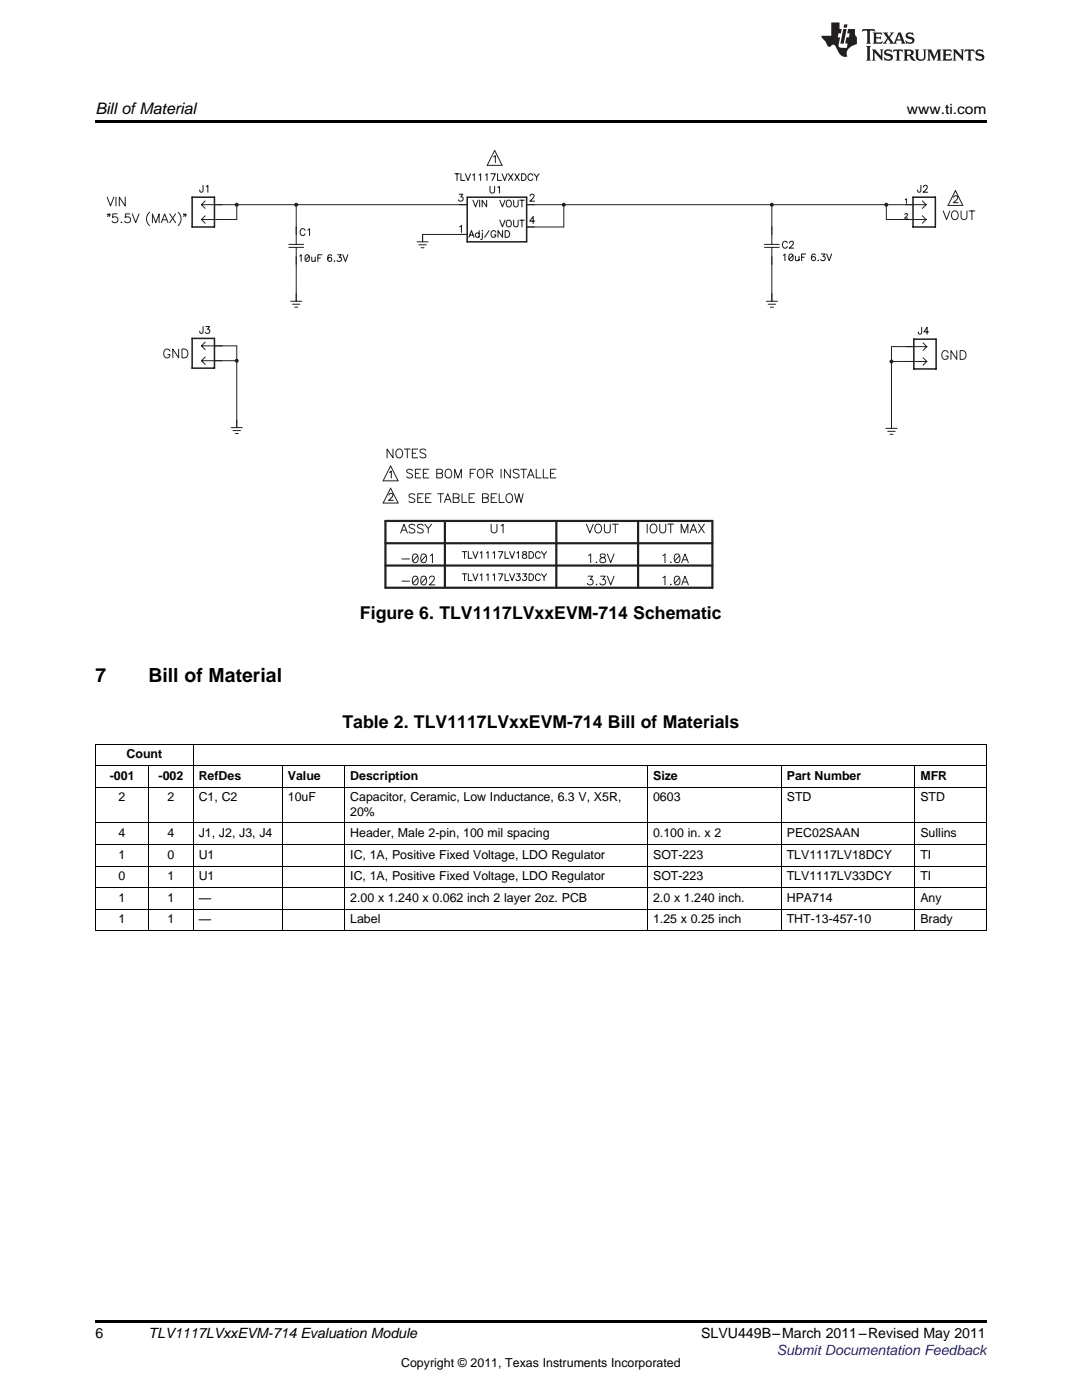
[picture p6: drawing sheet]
<svg xmlns="http://www.w3.org/2000/svg" width="216mm" height="279mm" viewBox="0 0 216 279" stroke-linecap="round" stroke-linejoin="round" font-family="sans-serif">
<g fill="#231f20">
<path d="M172.1 5.8l-.1 .6 .5-.3h.5v.2v2.1l-.2 .3h1l-.2-.3v-2.1v-.2h.6l.4 .3-.1-.6zM174.1 6.5l.3 .4v1.5l-.3 .3h1.9l.1-.5a1.04 1.04 0 0 1-1.3 .1v-.6h.6l.4 .2v-.7l-.4 .2h-.6l.1-.6h.7l.4 .2-.1-.5zM176.1 6.5l.9 1.1-.9 1.1h.8l-.1-.2 .4-.7 .4 .7-.2 .2h1.6l-.2-.2 .1-.4h.9l.2 .4-.2 .2h.9l-.2-.3-.8-1.9h-.5l-.9 2.1-.7-1.1 .8-1h-.8l.1 .3-.3 .5-.4-.6 .2-.2zM179.4 6.9l.3 .9h-.7zM180.9 6.6a.63 .63 0 0 0-.2 .7 .63 .63 0 0 0 .6 .4l.6 .2 .1 .2a.75 .75 0 0 1-.7 .4 .75 .75 0 0 1-.6-.5l.1 .7 .2-.1a1.11 1.11 0 0 0 1.5-.5 1.13 1.13 0 0 0-1.3-.9l-.1-.3a1.04 1.04 0 0 1 1.2 .2l-.1-.6-.2 .1-.5-.1zM172.8 9.2l.3 .3v2.2l-.3 .4h1l-.2-.4v-2.2l.2-.3zM174 9.9l.2 .3v1.5l-.2 .4h.7l-.2-.4v-1.3l1.6 1.7v-1.9l.2-.3h-.7l.2 .3v.9l-1.2-1.2zM176.6 10a.62 .62 0 0 0-.2 .7 .62 .62 0 0 0 .6 .4l.6 .2 .1 .2a.76 .76 0 0 1-.7 .4 .76 .76 0 0 1-.6-.5l.1 .7 .1-.1a1.11 1.11 0 0 0 1.6-.6 1.13 1.13 0 0 0-1.3-.8l-.1-.3a1.04 1.04 0 0 1 1.2 .1l-.1-.5-.2 .1-.5-.2zM178.3 9.9l-.1 .6a.61 .61 0 0 1 .7-.3v1.5l-.2 .4h1l-.3-.4v-1.5a.63 .63 0 0 1 .8 .3l-.1-.6zM180.3 9.9l.2 .3v1.5l-.2 .4h.9l-.2-.2v-.7l.6 .2a.76 .76 0 0 0 1.1 .6l-1-.9a.58 .58 0 0 0 .6-.6 .58 .58 0 0 0-.5-.6zM181 10.2l.1-.1a.45 .45 0 0 1 .6 .1 .45 .45 0 0 1 .1 .5l-.8 .2zM182.5 9.9l.2 .2a2.17 2.17 0 0 0 .4 1.9 .99 .99 0 0 0 1.6-.7v-1.1l.2-.3h-.8l.2 .2a1.92 1.92 0 0 1-.2 1.7 .6 .6 0 0 1-.9-.5v-1.1l.2-.3zM185 9.9l.2 .3v1.5l-.2 .4h.7l-.2-.4v-1.4l.8 1.8 .8-1.8v1.4l-.2 .4h1l-.3-.4v-1.5l.3-.3h-.8l-.7 1.4-.6-1.4zM188 9.9l.2 .3v1.5l-.2 .4h1.8l.2-.6a1.04 1.04 0 0 1-1.3 .2v-.6h.6l.4 .1v-.6l-.4 .2h-.6l.1-.6h.7l.4 .2-.1-.5zM190.1 9.9l.2 .3v1.5l-.2 .4h.7l-.2-.4v-1.3l1.6 1.7v-1.9l.2-.3h-.7l.2 .3v.9l-1.1-1.2zM192.6 9.9l-.1 .6a.61 .61 0 0 1 .7-.3v1.5l-.2 .4h.9l-.2-.4v-1.5a.63 .63 0 0 1 .8 .3l-.2-.6zM194.9 10a.62 .62 0 0 0-.2 .7 .62 .62 0 0 0 .6 .4l.5 .2 .2 .2a.76 .76 0 0 1-.7 .4 .76 .76 0 0 1-.7-.5l.2 .7 .1-.1a1.11 1.11 0 0 0 1.5-.6 1.13 1.13 0 0 0-1.2-.8l-.1-.3a1.04 1.04 0 0 1 1.2 .1l-.2-.5-.2 .1-.5-.2z"/>
<path d="M165.9 4.5v2.6h-2l.1 .4 .8 .9a.91 .91 0 0 0 .9 .9 .56 .56 0 0 1 .5-.4 .56 .56 0 0 1 .5 .3l.4 .8a1.53 1.53 0 0 0 2 1.3 1.54 1.54 0 0 1 1-2.1l.9-.4-.1-1.4a1.52 1.52 0 0 1-.3-1.6h-1.4l-.2 .9h.5l-.1 .8h-.5l-.2 .9v.2l.4 .1-.1 .9a1.93 1.93 0 0 1-1.7-.3l.3-1.8h-.4l.1-.8h.5l.2-.9h-.5v-1.3zM168.3 5.8l-.6 2.9h.7l.5-2.9zM168.4 4.9l-.1 .6h.7l.1-.6z"/>
</g>
<circle cx="47.2" cy="72" r=".3" fill="#231f20"/>
<circle cx="47.2" cy="72" r=".3" fill="none" stroke="#231f20" stroke-width=".2"/>
<circle cx="47.2" cy="40.9" r=".3" fill="#231f20"/>
<g fill="none" stroke="#231f20" stroke-width=".2">
<path d="M154 58.7v1.4M152.9 60.1h2.2M153.3 60.7h1.5M153.7 61.3h.6"/>
<circle cx="47.2" cy="40.9" r=".3"/>
</g>
<circle cx="154" cy="40.9" r=".3" fill="#231f20"/>
<circle cx="154" cy="40.9" r=".3" fill="none" stroke="#231f20" stroke-width=".2"/>
<circle cx="177.9" cy="72.2" r=".3" fill="#231f20"/>
<circle cx="177.9" cy="72.2" r=".3" fill="none" stroke="#231f20" stroke-width=".2"/>
<circle cx="176.8" cy="40.9" r=".3" fill="#231f20"/>
<g fill="none" stroke="#231f20" stroke-width=".2">
<path d="M98.7 30l-1.5 3M190.6 38l1.5 3h-2.9zM44.3 40.8h2.9v3M59.1 58.7v1.4M83.2 48.3h2.2M83.6 48.9h1.5M84 49.4h.6M84.3 46.8v1.5M154 40.8v4.5M154 52.7v6M176.9 40.8v3M44.3 69h2.9v16.3"/>
<path d="M44.3 72h2.9M58 60.1h2.2M58.4 60.7h1.5M58.8 61.3h.6M177.9 69.2v16.3M46.1 85.3h2.3M46.5 85.9h1.5M47 86.5h.5M176.8 85.5h2.2M177.1 86.1h1.5M177.6 86.7h.6"/>
<circle cx="176.8" cy="40.9" r=".3"/>
</g>
<path d="M190.3 39.4l.1-.2 .5-.1 .2 .1v.3l-.9 .9h1" fill="none" stroke="#231f20" stroke-width=".21"/>
<circle cx="59.1" cy="40.9" r=".3" fill="#231f20"/>
<g fill="none" stroke="#231f20" stroke-width=".2">
<path d="M97.2 33h3M84.3 46.8h7.4M106.6 45.3h5.9"/>
<circle cx="59.1" cy="40.9" r=".3"/>
</g>
<circle cx="112.5" cy="40.9" r=".3" fill="#231f20"/>
<g fill="none" stroke="#231f20" stroke-width=".2">
<path d="M21.4 39.3l.6 1.8 .7-1.8M23.1 39.3v1.8M25 39.3v1.8l-1.2-1.8v1.8M98.7 30l1.5 3M180.6 39.8l.3-.1v.9M21.6 42.9v-.2v.2l-.1 .3M21.9 42.9v-.2l.1 .2-.2 .3M23.4 42.7h-.9l-.1 .7a.62 .62 0 0 1 1 0 .62 .62 0 0 1-.1 1 .62 .62 0 0 1-.9-.3M24.2 44.3v.1zM25.9 42.7h-.9v.7a.62 .62 0 0 1 .9 0 .62 .62 0 0 1-.1 1 .62 .62 0 0 1-.9-.3M26.4 42.7l.7 1.7 .6-1.7M29.8 42.4a1.76 1.76 0 0 0 0 2.6"/>
<path d="M30.4 44.4v-1.7l.7 1.7 .7-1.7v1.7M32.2 44.4l.7-1.7 .6 1.7M32.4 43.9h.9M33.9 42.7l1.1 1.7M35 42.7l-1.1 1.7M35.6 42.4a1.8 1.8 0 0 1 0 2.6M36.7 42.9v-.2l.1 .2-.2 .3M37 42.9v-.2l.1 .2-.1 .3M40.2 40.8h4.1M40.2 43.8h7M40.2 40.8l.7 .8M40.2 43.8l.7 .8"/>
<path d="M40.9 40.1l-.7 .7M40.9 43.1l-.7 .7M47.2 40.8h46M57.6 48.8h3M57.6 49.4h3M59.1 40.8v8M59.1 49.4v9.3M91.7 46.8h1.5M105.1 40.8h79.7M105.1 45.3h1.5M112.5 40.8v4.5M152.5 48.8h3"/>
<path d="M152.5 49.4h3M154 45.3v3.5M154 49.4v3.3M176.9 43.8h7.9M180.6 42.8v-.1l.3-.1 .2 .3-.6 .6h.6M184 40.1l.8 .7M184 43.1l.8 .7M184.8 40.8l-.8 .8M184.8 43.8l-.8 .8M188.2 42.1l.7 1.7 .6-1.7M190 42.3a.65 .65 0 0 1 .8-.2 .65 .65 0 0 1 .4 .7v.4a.66 .66 0 0 1-.7 .6 .66 .66 0 0 1-.6-.6zM191.8 42.1v1.2a.59 .59 0 0 0 .6 .5 .59 .59 0 0 0 .5-.5v-1.2"/>
<path d="M193.4 42.1h1.1M193.9 42.1v1.7M33.9 70.1a.64 .64 0 0 0-.7-.4 .64 .64 0 0 0-.5 .6v.5a.62 .62 0 0 0 .6 .6 .62 .62 0 0 0 .6-.6h-.4M35.6 69.7v1.7l-1.1-1.7v1.7M36.3 69.7a.91 .91 0 0 1 1.2 .8 .91 .91 0 0 1-1.2 .9zM40.2 69h4.1M40.2 72h4.1M40.2 69l.7 .8M40.2 72l.7 .7M40.9 68.3l-.7 .7M40.9 71.2l-.7 .8M177.9 69.2h7"/>
<path d="M177.9 72.1h7M184.2 68.4l.7 .8M184.2 71.4l.7 .7M184.9 69.2l-.7 .7M184.9 72.1l-.7 .8M189.2 70.4a.64 .64 0 0 0-.8-.4 .64 .64 0 0 0-.5 .6v.5a.62 .62 0 0 0 .7 .6 .62 .62 0 0 0 .6-.6h-.4M190.9 70v1.7l-1.1-1.7v1.7M191.6 70a.91 .91 0 0 1 1.2 .8 .91 .91 0 0 1-1.2 .9zM77.9 97.4l1.5 3h-2.9zM77.9 93l1.5 3h-2.9zM78.4 89.6v1.8l-1.2-1.8v1.8M79.3 89.7a.88 .88 0 0 1 1.1 .6 .88 .88 0 0 1-.6 1.1 .92 .92 0 0 1-.8-.7 .92 .92 0 0 1 .3-1z"/>
<path d="M80.7 89.6h1.2M81.3 89.6v1.8M82.3 90.5h.6M82.3 93.9a.65 .65 0 0 0-.6-.3 .65 .65 0 0 0-.5 .5l.1 .2 .8 .3 .2 .5a.77 .77 0 0 1-1.1 0M82.8 98.8a.65 .65 0 0 0-.7-.3 .65 .65 0 0 0-.5 .5l.2 .2 .8 .3 .2 .5a.77 .77 0 0 1-1.2 0M82.9 94.5h.7M83.3 99.4h.7M83.4 89.6h-1.1v1.8h1.1M84 93.6h-1.1v1.8h1.1M84.4 98.5h-1.1v1.8h1.1M84.5 94.5h.6M84.9 99.4h.7"/>
<path d="M85 89.9a.66 .66 0 0 0-.7-.3 .66 .66 0 0 0-.5 .4l.3 .4a.63 .63 0 0 1 .7 .2 .63 .63 0 0 1 0 .7 .84 .84 0 0 1-1-.2M85.6 93.6h-1.1v1.8h1.1M86 98.5h-1.1v1.8h1.1M87.1 93.6h.8l.3 .2v.5l-.3 .2 .4 .3-.2 .5-1 .1zM87.1 94.5h.8M87.4 98.5h1.1M87.9 98.5v1.8M88.9 99.7h.9M89.1 93.7a.87 .87 0 0 1 1.1 .5 .87 .87 0 0 1-.4 1.1 .87 .87 0 0 1-1-.5 .87 .87 0 0 1 .3-1.1zM90.4 98.5h.8l.3 .2v.5l-.3 .2 .4 .3-.2 .5-1 .1zM90.4 99.4h.8M90.7 95.4v-1.8l.7 1.8 .7-1.8v1.8"/>
<path d="M92.2 98.5v1.8h1M93.6 99.4h.7M93.8 94.5h.7M94.7 98.5h-1.1v1.8h1.1M94.9 93.6h-1.1v1.8M95.6 93.7a.87 .87 0 0 1 1 .5 .87 .87 0 0 1-.4 1.1 .87 .87 0 0 1-1-.5 .87 .87 0 0 1 .4-1.1zM96.3 98.5h.7l.4 .2v.5l-.4 .2 .4 .3-.1 .5-1 .1zM96.3 99.4h.7M97.2 94.5h.7l.4-.4a.75 .75 0 0 0-1.1-.5v1.8M97.8 94.5l.5 .9M98 99.4h.7M99.1 98.5h-1.1v1.8h1.1"/>
<path d="M99.6 98.5v1.8h1M100 93.6v1.8M101.1 98.8a.65 .65 0 0 1 .8-.2 .65 .65 0 0 1 .4 .6v.4a.66 .66 0 0 1-.7 .7 .66 .66 0 0 1-.6-.7zM101.8 93.6v1.8l-1.1-1.8v1.8M102.7 98.5l.4 1.8 .4-1.8 .5 1.8 .4-1.8M103.6 93.9a.65 .65 0 0 0-.7-.3 .65 .65 0 0 0-.5 .5l.2 .2 .8 .3 .2 .5a.77 .77 0 0 1-1.2 0M103.9 93.6h1.2M104.5 93.6v1.8M105.2 95.4l.7-1.8 .7 1.8M105.5 94.8h.8M107 93.6v1.8h1M108.4 93.6v1.8h1"/>
<path d="M109.8 94.5h.7M110.9 93.6h-1.1v1.8h1.1M79.9 106.4l.7-1.8 .7 1.8M80.2 111.5h1.5M80.2 116h1.5M80.2 105.8h.8M82.5 110.6a.57 .57 0 0 1 .8 .3 .88 .88 0 0 1-.5 1.4 1.12 1.12 0 0 1-.3-1.7zM82.5 115.1a.57 .57 0 0 1 .8 .2 .88 .88 0 0 1-.5 1.4 1.12 1.12 0 0 1-.3-1.6zM82.8 104.9a.65 .65 0 0 0-.7-.3 .65 .65 0 0 0-.5 .5l.2 .2 .8 .3 .2 .5a.77 .77 0 0 1-1.2 0M83.3 110.9l-.9 1.1M83.3 115.3l-.9 1.1M84.2 110.6a.57 .57 0 0 1 .8 .3 .88 .88 0 0 1-.5 1.4 1.12 1.12 0 0 1-.3-1.7z"/>
<path d="M84.2 115.1a.57 .57 0 0 1 .8 .2 .88 .88 0 0 1-.5 1.4 1.12 1.12 0 0 1-.3-1.6zM84.5 104.9a.65 .65 0 0 0-.7-.3 .65 .65 0 0 0-.5 .5l.1 .2 .9 .3 .2 .5a.77 .77 0 0 1-1.2 0M84.8 104.6l.6 .9v.9M85 110.9l-1 1.1M85 115.3l-1 1.1M85.7 115.4a.51 .51 0 0 1 .4-.4 .51 .51 0 0 1 .6 .3l-.4 .8-.7 .6h1.2M85.9 110.9l.4-.3v1.7M86.1 104.6l-.7 .9M88.7 100.3l.6-1.8 .7 1.8M98 104.6v1.3a.59 .59 0 0 0 .6 .5 .59 .59 0 0 0 .6-.5v-1.3M100 104.9l.4-.3v1.8M117 104.6l.7 1.8 .7-1.8"/>
<path d="M117.4 115h.9l-.5 .7a.59 .59 0 0 1 .5 .8 .59 .59 0 0 1-.9 .1l-.2-.2M117.4 110.9l.5-.3v1.7M118.8 104.9a.66 .66 0 0 1 .8-.3 .66 .66 0 0 1 .4 .7v.4a.67 .67 0 0 1-.6 .7 .67 .67 0 0 1-.7-.7zM119 116.6v.1zM119 112.1v.2zM119.9 110.6a.37 .37 0 0 0 .1 .6 .65 .65 0 0 1 .7 .3 .65 .65 0 0 1 .1 .7 .69 .69 0 0 1-1.1-.2 .67 .67 0 0 1 .8-.8 .37 .37 0 0 0 .2-.6zM119.9 115h.9l-.5 .7a.59 .59 0 0 1 .5 .8 .59 .59 0 0 1-.9 .1l-.2-.2M120.6 104.6v1.3a.59 .59 0 0 0 .6 .5 .59 .59 0 0 0 .6-.5v-1.3M121.2 115l.7 1.7 .6-1.7M121.2 110.6l.7 1.7 .6-1.7M122.2 104.6h1.2M122.8 104.6v1.8"/>
<path d="M129.1 104.6v1.8M129.9 104.8a.79 .79 0 0 1 1.1 .1 .79 .79 0 0 1 0 1 .7 .7 0 0 1-.9 .4 .7 .7 0 0 1-.4-.9zM131.6 104.6v1.3l.3 .4 .2 .1a.76 .76 0 0 0 .8-1.1l-.1-.7M132.3 110.9l.4-.3v1.7M132.3 115.3l.4-.3v1.7M133.2 104.6h1.2M133.8 112.2h.1zM133.8 116.6h.1zM133.8 104.6v1.8M134.8 110.6a.57 .57 0 0 1 .8 .3 .88 .88 0 0 1-.6 1.4 1.12 1.12 0 0 1-.2-1.7zM134.8 115.1a.57 .57 0 0 1 .8 .2 .88 .88 0 0 1-.6 1.4 1.12 1.12 0 0 1-.2-1.6zM135.6 110.9l-1 1.1"/>
<path d="M135.6 115.3l-1 1.1M135.9 106.4v-1.8l.7 1.8 .7-1.8v1.8M136 112.3l.7-1.7 .7 1.7M136 116.7l.7-1.7 .7 1.7M136.3 111.7h.8M136.3 116.2h.8M137.7 106.4l.7-1.8 .6 1.8M137.9 105.8h.9M139.4 104.6l1.1 1.8M140.5 104.6l-1.1 1.8"/>
<circle cx="112.5" cy="40.9" r=".3"/>
</g>
<path d="M38.3 39.4h4.5v5.9h-4.5zM93.2 39.4h11.9v8.9h-11.9zM182.2 39.4h4.4v5.9h-4.4zM38.3 67.5h4.5v6h-4.5zM182.3 67.7h4.5v5.9h-4.5z" fill="none" stroke="#231f20" stroke-width=".31"/>
<g fill="none" stroke="#231f20" stroke-width=".21">
<path d="M40.5 37l-.1 1.3h-.4l-.1-.4M41.1 37.3l.4-.3v1.4M90.8 34.7h.9M91.2 34.7v1.3M91.6 38.8h.7l-.4 .5a.47 .47 0 0 1 .4 .7 .47 .47 0 0 1-.8-.1M92 34.7v1.3h.7M92.9 34.7l.5 1.3 .5-1.3M94.3 34.9l.3-.2v1.3M94.4 40l.5 1.3 .5-1.3M95.6 34.9l.3-.2v1.3M95.7 40v1.3M96.9 34.9l.3-.2v1.3"/>
<path d="M97.1 40v1.3l-.9-1.3v1.3M97.8 37.2v1l.2 .3h.2l.4-.2 .1-1.1M98 34.7h.8l-.6 1.3M98.5 31.3l.3-.2v1.3M99.3 34.7v1.3h.7M99.3 37.4l.4-.2v1.3M99.7 40l.6 1.3 .5-1.3M100.2 34.7l.5 1.3 .5-1.3M101.5 34.7l.8 1.3M102.3 34.7l-.8 1.3M102.5 40v.9l.4 .4 .4-.2 .1-1.1M102.7 34.7l.9 1.3"/>
<path d="M103.6 34.7l-.9 1.3M103.7 40h.9M104.1 34.7h.4a.7 .7 0 0 1 .5 .9 .7 .7 0 0 1-.9 .4zM104.2 40v1.3M105.8 39.1l.1-.2 .4-.1 .2 .1 .1 .3-.9 .9h1M106.3 35l-.2-.2a.62 .62 0 0 0-.8 .6 .62 .62 0 0 0 .8 .5l.2-.2M106.6 34.7l.5 .6v.7M107.6 34.7l-.5 .6M183.8 37l-.1 1.3h-.5l-.1-.4M184.2 37.3l.4-.3 .4 .2v.2l-.2 .4-.6 .6h.9M59.8 51.1l.3-.3v1.4M60.9 46a.5 .5 0 0 0-.6-.4 .5 .5 0 0 0-.4 .6v.5a.48 .48 0 0 0 .5 .3 .48 .48 0 0 0 .5-.3"/>
<path d="M61.1 50.9a.41 .41 0 0 1 .6 .2v.3a.59 .59 0 0 1-.3 .8h-.2a.84 .84 0 0 1-.1-1.3zM61.4 45.9l.4-.3v1.4M61.7 51.1l-.8 .8M62.2 51.3l.1 .8 .3 .1 .3-.3M62.9 51.3v.9M63.4 51.5h.5M64.2 50.8h-.8v1.4M66.2 51l-.1-.1a.43 .43 0 0 0-.7 .2v.9a.41 .41 0 0 0 .7 0 .41 .41 0 0 0-.1-.6 .41 .41 0 0 0-.6 .3M66.7 52.1h.1zM67.4 50.8h.7l-.4 .6a.44 .44 0 0 1 .3 .7 .44 .44 0 0 1-.7-.2M68.4 50.8l.5 1.4 .5-1.4M91.7 45.3l.4-.3v1.4"/>
<path d="M93.6 47.4l.5-1.4 .5 1.4M93.8 46.9h.6M95.6 46.7a.42 .42 0 0 0-.6-.1 .42 .42 0 0 0 0 .6 .42 .42 0 0 0 .6 0M95.6 46v1.4M96.2 46h.1zM96.2 46.5v1.1v.1l-.3 .1M97.6 46l-.9 1.4M98.9 46.4a.54 .54 0 0 0-.7-.3 .54 .54 0 0 0-.2 .8 .48 .48 0 0 0 .5 .5 .48 .48 0 0 0 .4-.5h-.3M99.7 43.9l.6 1.4 .5-1.4M100.3 46v1.4l-.9-1.4v1.4M100.8 46h.4a.7 .7 0 0 1 .5 .9 .7 .7 0 0 1-.9 .5zM101.1 44.1a.5 .5 0 0 1 .6-.1 .5 .5 0 0 1 .3 .5v.3a.51 .51 0 0 1-.5 .5 .51 .51 0 0 1-.5-.5z"/>
<path d="M101.1 40.1a.5 .5 0 0 1 .6-.1 .5 .5 0 0 1 .3 .5v.3a.51 .51 0 0 1-.5 .5 .51 .51 0 0 1-.5-.5zM102.5 43.9v1l.4 .4 .4-.2 .1-1.2M103.7 43.9h.9M104.2 43.9v1.4M106.7 44.1h-1l.7-.9v1.4M156.3 51l.3-.3v1.3M157.1 48.5a.5 .5 0 0 0-.6-.3 .5 .5 0 0 0-.4 .5l.1 .5a.48 .48 0 0 0 .4 .3 .48 .48 0 0 0 .5-.3M157.5 48.5l.1-.2 .5-.1 .2 .4-.8 .9h.9M157.6 50.8a.41 .41 0 0 1 .6 .2l.1 .3a.59 .59 0 0 1-.4 .7h-.1a.84 .84 0 0 1-.2-1.2zM158.2 51l-.8 .8M158.7 51.1l.1 .9h.3l.3-.2M159.4 51.1v.9"/>
<path d="M160 51.3h.5M160.8 50.7h-.8v1.3M162.7 50.9l-.1-.1a.43 .43 0 0 0-.6 .2v.8a.41 .41 0 0 0 .6 .1 .41 .41 0 0 0-.1-.7 .41 .41 0 0 0-.6 .4M163.3 51.9v.1zM163.9 50.7h.7l-.4 .5a.44 .44 0 0 1 .4 .7 .44 .44 0 0 1-.8-.1M164.9 50.7l.6 1.3 .4-1.3M40.5 65.2l-.1 1.2-.4 .1-.1-.4M41.1 65.2h.7l-.4 .5a.45 .45 0 0 1 .3 .7 .45 .45 0 0 1-.7-.1M183.9 65.3l-.1 1.3h-.4l-.2-.4M185.3 66.2h-1l.7-.9v1.4M77.6 98.8l.1-.2 .5-.1 .2 .1v.3l-.9 1h1M77.7 94.3l.4-.3v1.4"/>
<path d="M92.3 110.1h.8M92.3 114.5h.8M92.7 110.1v1.3M92.7 114.5v1.4M93.5 110.1v1.3h.7M93.5 114.5v1.4h.7M94.4 110.1l.5 1.3 .5-1.3M94.4 114.5l.5 1.4 .5-1.4M95.8 110.4l.3-.3v1.3M95.8 114.8l.3-.3v1.4M97.1 110.4l.3-.3v1.3M97.1 114.8l.3-.3v1.4"/>
<path d="M98.4 110.4l.3-.3v1.3M98.4 114.8l.3-.3v1.4M99.5 110.1h.8l-.6 1.3M99.5 114.5h.8l-.6 1.4M100.8 110.1v1.3h.7M100.8 114.5v1.4h.7M101.7 110.1l.5 1.3 .5-1.3M101.7 114.5l.5 1.4 .5-1.4M103.1 114.5h.7l-.4 .5a.44 .44 0 0 1 .3 .7 .44 .44 0 0 1-.8-.1M103.1 110.4l.3-.3v1.3M104.3 110.2v.3l.6 .2 .2 .3a.46 .46 0 0 1-.4 .4 .46 .46 0 0 1-.5-.2l.1-.3 .7-.4v-.2a.49 .49 0 0 0-.7-.1zM104.3 114.5h.7l-.3 .5a.44 .44 0 0 1 .3 .7 .44 .44 0 0 1-.8-.1"/>
<path d="M105.6 110.1h.4a.7 .7 0 0 1 .4 .9 .7 .7 0 0 1-.8 .4zM105.6 114.5h.4a.7 .7 0 0 1 .4 .9 .7 .7 0 0 1-.8 .5zM107.8 110.4l-.2-.2a.62 .62 0 0 0-.8 .6 .62 .62 0 0 0 .8 .6l.2-.3M107.8 114.8l-.2-.2a.62 .62 0 0 0-.8 .6 .62 .62 0 0 0 .8 .6l.2-.2M108 110.1l.6 .6v.7M108 114.5l.6 .7v.7M109.1 110.1l-.5 .6M109.1 114.5l-.5 .7"/>
</g>
<path d="M76.9 104h65.2v13.3h-65.2zM76.9 112.9h65.2M76.9 108.4h65.2M88.8 104v13.3M111 104v13.3M127.3 104v13.3" fill="none" stroke="#231f20" stroke-width=".44"/>
<path d="M19 24h177.8v.6h-177.8zM19 263.5h177.8v.6h-177.8z" fill="#000"/>
<g fill="none" stroke="#000" stroke-width=".2">
<path d="M19 157.1h177.8M19 152.8h177.8M19 148.5h177.8M19.1 148.6v37.2M29.7 152.9v32.9M38.5 148.6v37.2M56.3 152.9v32.9M68.8 152.9v32.9M129.2 152.9v32.9M155.9 152.9v32.9M182.5 152.9v32.9M196.8 148.6v37.2"/>
<path d="M19 177.1h177.8M19 172.8h177.8M19 168.5h177.8M19 164.2h177.8M19 185.8h177.8M19 181.5h177.8"/>
</g>
<g font-size="3.9">
<text x="19" y="136.2">7</text>
<text x="29.6" y="136.2">Bill of Material</text>
</g>
<g font-size="3.5">
<text x="71.8" y="123.5">Figure 6. TLV1117LVxxEVM-714 Schematic</text>
<text x="68.3" y="145.2">Table 2. TLV1117LVxxEVM-714 Bill of Materials</text>
</g>
<text font-size="3.2" x="19" y="22.7">Bill ofMaterial</text>
<g font-size="2.8">
<text x="181" y="22.7">www.ti.com</text>
<text x="19" y="267">6</text>
<text x="29.6" y="267.1">TLV1117LVxxEVM-714 Evaluation Module</text>
<text x="139.9" y="267.1">SLVU449B–March 2011–Revised May 2011</text>
</g>
<text font-size="2.8" fill="#00f" x="155" y="270.4">Submit Documentation Feedback</text>
<g font-size="2.5">
<text x="21.9" y="155.6">-001</text>
<text x="25.3" y="151.3">Count</text>
<text x="31.6" y="155.6">-002</text>
<text x="39.7" y="155.6">RefDes</text>
<text x="57.4" y="155.6">Value</text>
<text x="69.9" y="155.6">Description</text>
<text x="130.3" y="155.6">Size</text>
<text x="157" y="155.6">Part Number</text>
<text x="183.7" y="155.6">MFR</text>
<text x="23.7" y="159.9">2</text>
<text x="33.4" y="159.9">2</text>
<text x="39.7" y="159.9">C1, C2</text>
<text x="57.4" y="159.9">10uF</text>
<text x="69.9" y="159.9">Capacitor, Ceramic, Low Inductance, 6.3 V, X5R,</text>
<text x="130.3" y="159.9">0603</text>
<text x="157" y="159.9">STD</text>
<text x="183.7" y="159.9">STD</text>
<text x="23.7" y="167.1">4</text>
<text x="33.4" y="167.1">4</text>
<text x="39.7" y="167.1">J1, J2, J3, J4</text>
<text x="69.9" y="162.8">20%</text>
<text x="69.9" y="167.1">Header, Male 2-pin, 100 mil spacing</text>
<text x="130.3" y="167.1">0.100 in. x 2</text>
<text x="157" y="167.1">PEC02SAAN</text>
<text x="183.7" y="167.1">Sullins</text>
<text x="23.7" y="171.4">1</text>
<text x="33.4" y="171.4">0</text>
<text x="39.7" y="171.4">U1</text>
<text x="69.9" y="171.4">IC, 1A, Positive Fixed Voltage, LDO Regulator</text>
<text x="130.3" y="171.4">SOT-223</text>
<text x="157" y="171.4">TLV1117LV18DCY</text>
<text x="183.7" y="171.4">TI</text>
<text x="23.7" y="175.7">0</text>
<text x="23.7" y="180">1</text>
<text x="33.4" y="175.7">1</text>
<text x="33.4" y="180">1</text>
<text x="39.7" y="175.7">U1</text>
<text x="39.7" y="180">—</text>
<text x="69.9" y="175.7">IC, 1A, Positive Fixed Voltage, LDO Regulator</text>
<text x="69.9" y="180">2.00 x 1.240 x 0.062 inch 2 layer 2oz. PCB</text>
<text x="130.3" y="175.7">SOT-223</text>
<text x="130.3" y="180">2.0 x 1.240 inch.</text>
<text x="157" y="175.7">TLV1117LV33DCY</text>
<text x="157" y="180">HPA714</text>
<text x="183.7" y="175.7">TI</text>
<text x="183.7" y="180">Any</text>
<text x="23.7" y="184.3">1</text>
<text x="33.4" y="184.3">1</text>
<text x="39.7" y="184.3">—</text>
<text x="69.9" y="184.3">Label</text>
<text x="130.3" y="184.3">1.25 x 0.25 inch</text>
<text x="157" y="184.3">THT-13-457-10</text>
<text x="183.7" y="184.3">Brady</text>
<text x="80" y="272.7">Copyright © 2011, Texas Instruments Incorporated</text>
</g>
</svg>
